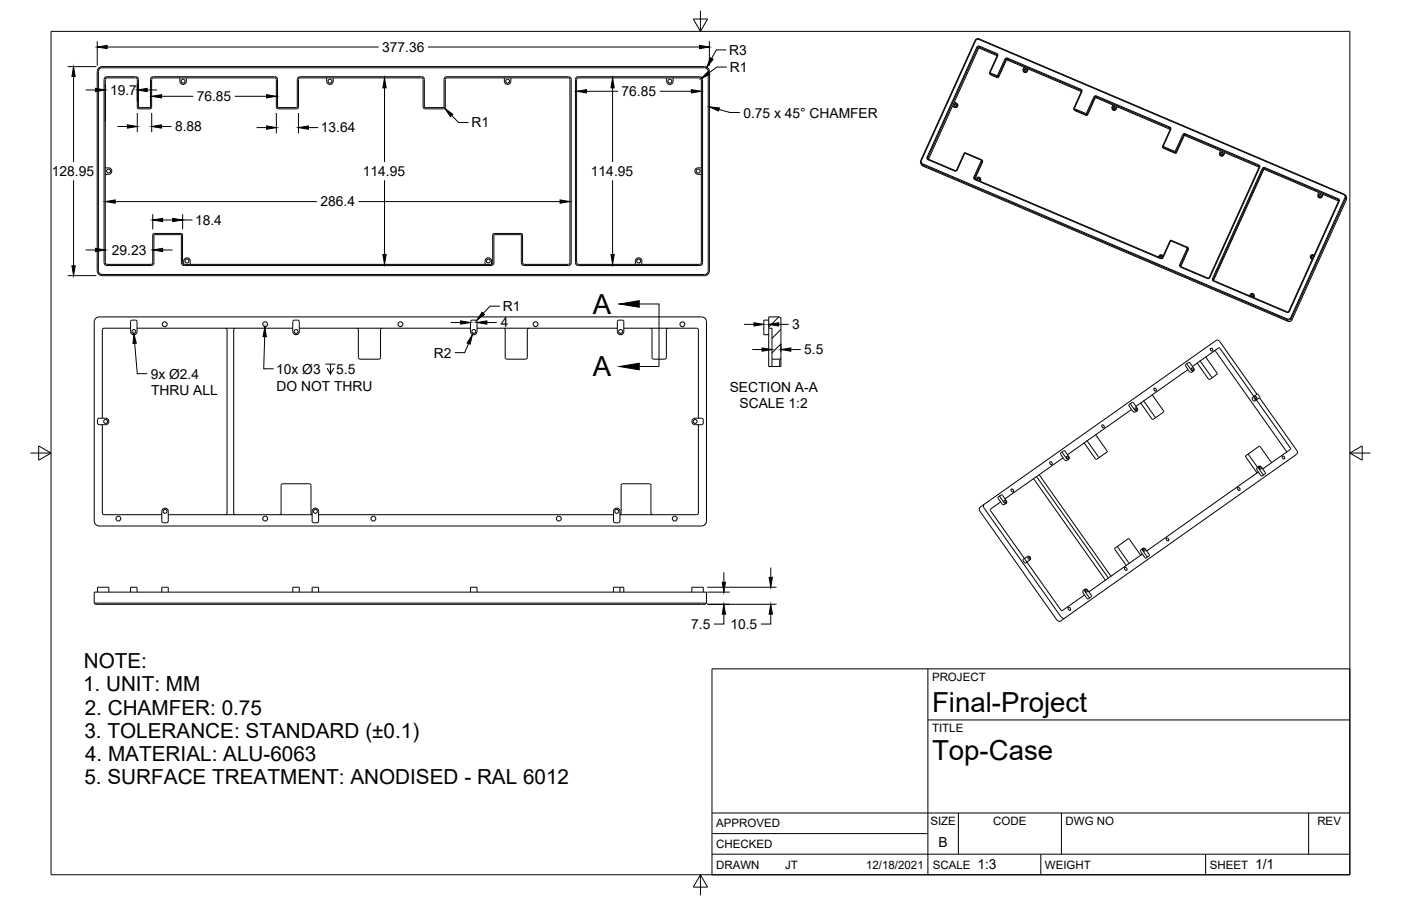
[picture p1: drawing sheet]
<svg xmlns="http://www.w3.org/2000/svg" width="432mm" height="279mm" viewBox="0 0 432 279" stroke-linecap="round" stroke-linejoin="round" font-family="sans-serif">
<!-- layer: Visible Narrow -->
<g fill="none" stroke="#000" stroke-width=".31">
<path d="M300.5 12.5l.2 .1M301.1 14.5l.4 .6M301.8 12l-.1 .2M301.9 14.2l.1 .7M307.2 16.5l.1 .6M307.3 17.2l.2 .1M309.7 18.2l.4 .4M310.5 17.9l.1 .6M294.2 32.9l.1 .2M305 22.3l.2 .1M305.2 22.5l.1 .6M307.3 23.4l.1 .5"/>
<path d="M307.4 23.3l.4 .5M316.5 21.8l.1 .2M330.9 33.4h.2M331.2 33.5v.6M333.2 27.5v.6M333.2 28.3h.3M334.7 35l.1 .6M334.8 35l.4 .4M337.1 29.9l.4 .4M337.9 29.6l.1 .5M343.9 33.5l.1 .2M360.6 39.2v.6"/>
<path d="M360.7 39.9l.1 .1M283.8 49.5l.2 .1M284.4 50.5l.1 .7M285.7 48.5l.5 .6M286.1 49.1l-.1 .2M294.4 52.6l-.2 .2M294.8 52.4l.2 .1M297.1 47.3h.2M297.6 47.1l-.2 .2M300.1 54.7l.4 .4M300.5 55.2l-.1 .2M302.2 55.5v.2"/>
<path d="M302.5 49.5l.4 .5M302.5 49.2l-.1 .2M358.3 45l.2 .1M358.6 45.2v.6M362.1 46.7l.1 .6M362.2 46.7l.4 .4M364.5 41.5l.4 .5M365.3 41.2l.1 .6M377.1 47.6l.1 .2M388 50.9v.5M388 51.6h.3M389 52l.4 .4"/>
<path d="M389.8 51.7l.1 .5M414.3 59.9l-.2 .1M357.8 79.6l-.1 .2M358.3 79.4l.2 .1M360.6 74.3h.2M361 74.1l-.1 .2M365.9 76.5l.4 .5M366 76.2l-.1 .2M404.2 79.8l.1 .2M407.4 60.5l.1 .2M412.5 61.3l.1 .7M412.6 62l.2 .1"/>
<path d="M414.5 61l.5 .6M363.6 81.6l.4 .5M364 82.2l-.1 .2M372.2 85.7l-.1 .2M372.7 85.6h.2M373.7 85.9l.4 .5M374.1 86.5l-.1 .2M386.4 91.4l.1 .2M396.7 96.2l-.1 .2M396.8 98.4l.1 .7M397.2 96l.2 .1M397.8 98l.4 .6"/>
</g>
<!-- layer: Visible -->
<g fill="none" stroke="#000" stroke-width=".31">
<path d="M300.7 12.6l-16.7 37M301.1 14.5l-15.4 34M301.1 14.5l.8-.3 5.6 2.5v.5l-2.3 5.3M301.5 15.1l-7.4 16.4M301.7 12.2l112.4 47.8 .4 .4v.6M301.7 12.2h-.6l-.4 .4M301.8 12l112.5 47.9M301.8 12a1.02 1.02 0 0 0-1.3 .5l-16.7 37M302 14.9l-.5 .2M302 14.9l5.3 2.3M307.3 17.1h.1M307.3 17.2l-2.3 5.1 .2 .4"/>
<path d="M307.3 17.2l-.2-.4-5.3-2.3-.5 .2-15.3 33.9 .1 .5M310.3 18.5l5.3 2.2M310.6 18.5l-.5 .1-2.4 5.3h-.3l-2.1-.9-.3-.4M30.3 21.1l1.2-.6h185.7a1.49 1.49 0 0 1 1.5 1.5v61.5a1.52 1.52 0 0 1-1.6 1.5h-185.6a1.52 1.52 0 0 1-1.5-1.5v-61.5zM30.8 21.1l.7-.2h186l.6 .5 .2 .6-.1 61.9-.4 .5-.7 .2h-186l-.5-.4-.3-.7v-61.5zM42.8 33.2h3.4M42.8 33.6h3.4M42.8 33.5l-.5-.4v-8.6l-.2-.4-9.1-.1-.5 .3-.1 56.7M42.8 33.2l-.1-8.7a.84 .84 0 0 0-.9-.8l-8.8-.1a.88 .88 0 0 0-.9 .9v56.5M46.3 33.2l.1-8.7a.88 .88 0 0 1 .9-.9l37.4 .1a.84 .84 0 0 1 .9 .8l.1 8.7M46.3 33.5l.5-.4-.1-8.6 .6-.5h37.4l.5 .5v8.6l.5 .4M55.4 24v1a1.01 1.01 0 0 0 1 1 1.01 1.01 0 0 0 1-1"/>
<path d="M57.4 24v1M85.7 33.2h5.8M85.7 33.6h5.8M92.5 23.7l37.4-.1a.88 .88 0 0 1 .9 .9M92.5 24h37.4l.5 .5M92.5 23.6a.92 .92 0 0 0-.9 .9l-.1 8.7M92.5 24l-.5 .5v8.6l-.5 .4M100.7 24v1a1.01 1.01 0 0 0 1 1 1.01 1.01 0 0 0 1-1v-1M130.4 24.5v8.6M130.4 33.1l.5 .4M130.8 24.5v8.6M130.8 33.1l.1 .1"/>
<path d="M130.9 33.2h5.8M130.9 33.6h5.8M155.4 24v1a1.01 1.01 0 0 0 1.1 1 1.01 1.01 0 0 0 1-1v-1M175.2 23.7l-37.5-.1a.88 .88 0 0 0-.8 .9l-.2 8.7M175.2 24h-37.5l-.5 .5v8.6l-.5 .4M175.2 23.6a.88 .88 0 0 1 .9 .9l-.1 56.5M175.2 24l.5 .5v56.5M177.7 24.5v56.5M177.7 24.5l.5-.5h37.4l.5 .3 .1 56.7M205.5 24v1a1.01 1.01 0 0 0 1 1 1.01 1.01 0 0 0 1-1M207.5 24v1M293.6 32.7l-7.4 16.4"/>
<path d="M294.1 31.5l.6 .2a.66 .66 0 0 1 .4 .9 .66 .66 0 0 1-.9 .3l-.6-.2M294.1 31.5l-.5 1.2M294.9 32.3l-.5-.1-.2 .4M295.1 32v.2M295.2 32.2v.5l-.4 .4-1.3-.3M305.1 22.8l2.5 .8 2.4-5.2 .4-.2 22.7 9.6 .2 .5-2.4 5.2 3.7 1.8 .5-.2 2.3-5.1M305.2 22.5l2.2 .9 2.3-5.2 .8-.3 22.9 9.8 .1 .6-2.4 5.1M315.3 21.9l.1 .2M315.6 20.7l1.2 .5M315.6 20.7l-.3 .6M316.3 21.5l-.4-.1-.3 .4M316.8 21.2l-.3 .6a.65 .65 0 0 1-.8 .4 .65 .65 0 0 1-.4-.9"/>
<path d="M316.8 21.2l16.5 7M316.9 21.3l-.6 1-.5 .1-.4-.4M330.9 33.7l.2 .3M331.1 33.9l.2 .2M331.2 34.1l3.6 1.5 .4-.2M333.2 28.1h.1M337.5 30.3l-2.3 5.1M337.7 30.1l5.3 2.3M337.8 29.8l22.7 9.7M337.8 29.8l-.4 .2M337.9 29.6l22.7 9.6 .3 .7M337.9 29.6l-.8 .3-2.3 5.1-3.6-1.6"/>
<path d="M338 30.1l-.4 .2M342.7 33.5l.1 .2M343 32.4l-.3 .6a.65 .65 0 0 0 .4 .8 .65 .65 0 0 0 .8-.3M343 32.4l1.2 .5M343.7 33.2l-.5-.1-.2 .4M344.2 32.9l16.5 7M344.2 32.9l-.3 .6M344.3 33l-.6 1h-.5l-.4-.3M360.5 39.5l.2 .4M360.6 39.8h.1M360.7 39.9l-2.4 5.1M360.8 40l-2.3 5.1 3.6 1.6"/>
<path d="M32.4 51.8h1.1a1.01 1.01 0 0 1 1 1 1.01 1.01 0 0 1-1 1h-1.1M215.2 51.8h1M215.2 53.8h1M215.2 51.8a1.01 1.01 0 0 0-1 1 1.01 1.01 0 0 0 1 1M283.8 49.5a.99 .99 0 0 0 .5 1.3l112.4 47.8a.98 .98 0 0 0 1.3-.5l16.8-37a.97 .97 0 0 0-.5-1.2M283.8 50.3l.2 .5M284 49.5v.6l.4 .4 112.4 47.9h.6l.4-.4M284 50.7l.5 .5 112.4 47.9a1 1 0 0 0 1.3-.5l16.8-37v-.9M285.7 48.5l.3 .8 8.6 3.5 .4-.3 2.4-5.2 5 2.2-2.3 5.1 .3 .8 57.3 24.4 .8-.3M286.1 49.1l8.3 3.5M286.2 49.1h.1M297.1 47.3l-2.3 5.1-.4 .2"/>
<path d="M297.1 47.3l.5-.2 4.9 2.1 .2 .5M300.5 55.2l57.3 24.4M300.9 55l-.1 .3M300.9 55a.65 .65 0 0 1 .9-.4 .65 .65 0 0 1 .4 .9M301.9 55.2l-.4-.1-.3 .4a.39 .39 0 0 1 .2-.6 .39 .39 0 0 1 .5 .2 .39 .39 0 0 1-.3 .5M302.1 55l.1 .2M302.2 55.5l-.2 .3M302.2 55.2v.7M302.7 49.7l-2.3 5.1 .2 .4M302.7 49.4l.1 .5-2.3 5.3M358.3 45.3l.2 .3M358.3 45l.2 .5 3.5 1.5"/>
<path d="M358.5 45.6l3.7 1.7M362.1 46.7l2.4-5.2 .8-.3 22.7 9.7 .3 .4-15.4 34.3M365.1 41.8l11.1 4.7M365.2 41.5l-.4 .2-2.3 5.1-.5 .2M365.2 41.5l22.7 9.6M365.4 41.8l-.5 .2-2.3 5.1-.4 .2M376.2 46.5l-.3 .6a.65 .65 0 0 0 .3 .8 .65 .65 0 0 0 .9-.3l.3-.6M376.2 46.5l1.2 .5M376.9 47.3l-.5-.1-.2 .4M377.4 47l10.7 4.6M377.5 47.1l-.7 1h-.5l-.4-.5M387.9 51.1l.2 .5"/>
<path d="M388 51.4l.1 .1M388 51.6l-15.3 33.9-.4 .2M389.4 52l.3-.1 22.7 9.7 .2 .2-15.4 34.2-.3 .2-22.8-9.7-.2-.3zM389.6 52.2l16.8 7.2M389.8 51.7l22.7 9.6 .3 .4-15.4 34.4M389.8 51.6l-.7 .3-15.5 34.3 .4 .5 22.6 9.7M389.9 52.2l-.4 .2-15.4 34.1M406.4 59.4l1.2 .5M406.4 59.4l-.2 .6M407.6 59.9l-.2 .6a.65 .65 0 0 1-.9 .3 .65 .65 0 0 1-.3-.8M407.6 59.9l5 2.1M407.8 60l-.3 .7"/>
<path d="M357.2 78.9l-.2 .4M357.2 78.9l.7-.4 .5 .5M357.5 79.4a.39 .39 0 0 1 .1-.6 .39 .39 0 0 1 .6 .3 .39 .39 0 0 1-.4 .5M358.2 79.1l-.5-.1-.2 .4M358.4 78.9v.1M358.5 79.5l2.3-5.2 5.1 2.1-2.3 5.2 .3 .8M361 74.1l5 2.1 .2 .3-2.4 5.3 .2 .4M361 74.1l-.4 .2-2.3 5.1-.5 .2M366.1 76.4l.2 .6-2.3 5.2M403.9 79.5l.4 .4M404.2 79.4l.2-.4 .5 .1a.39 .39 0 0 0-.5-.3 .39 .39 0 0 0-.3 .5 .39 .39 0 0 0 .5 .2M404.3 80h.1"/>
<path d="M404.7 78.6l.3 .1M404.8 78.6a.69 .69 0 0 0-1 .5 .69 .69 0 0 0 .7 .8M406.2 60.5l.7 .6 .6-.4M407.2 60.2l-.5-.1-.2 .4M414.5 61l-16.7 37M414.8 60.3l.2 .4M30.5 97.7h185.7M30.6 97.7a1.49 1.49 0 0 0-1.5 1.5l-.1 61.5a1.54 1.54 0 0 0 1.6 1.5M32.1 81a.88 .88 0 0 0 .9 .9h13.6a.88 .88 0 0 0 .9-.9M32.5 81l.5 .5h13.6l.5-.5M40.5 98.8l1.3-.1 .4 .3v3.2a1.01 1.01 0 0 1-1 1 1.01 1.01 0 0 1-1-1v-3zM47.1 81v-8.5l.5-.5h8.2l.4 .2 .1 8.8"/>
<path d="M47.4 81l.2-8.6h8.3v8.6M55.9 81a.88 .88 0 0 0 .9 .9h94.6a.88 .88 0 0 0 .8-.9M56.3 81l.5 .5h94.6l.4-.5M56.6 81.5v-1a1.01 1.01 0 0 1 1-1 1.01 1.01 0 0 1 1 1v1M90.5 98.8l1.2-.1 .5 .3 .1 3.2a1.02 1.02 0 0 1-1 1 1.02 1.02 0 0 1-1.1-1l.1-3zM145.1 99l.4-.3h1l.5 .3v3.2a1.01 1.01 0 0 1-1 1 1.01 1.01 0 0 1-1-1zM151.5 81.5v-1a1.01 1.01 0 0 0-1-1 1.01 1.01 0 0 0-1 1v1M151.8 81l.1-8.5 .5-.5h8.2l.4 .2 .1 8.8M152.2 81l.2-8.6h8.2l.1 8.6M160.7 81a.88 .88 0 0 0 .9 .9h13.6M161.1 81l.5 .5h13.6M175.7 81l-.5 .5"/>
<path d="M176.1 81a.88 .88 0 0 1-.9 .9M177.4 81v-56.5a.88 .88 0 0 1 .8-.9l37.4 .1a.84 .84 0 0 1 .9 .8v56.5M177.4 81a.88 .88 0 0 0 .8 .9h37.5a.88 .88 0 0 0 .8-.9M177.7 81l.5 .5h37.5l.5-.5M190.3 99l.5-.3h1l.4 .3 .1 3.2a1.01 1.01 0 0 1-1 1 1.01 1.01 0 0 1-1-1zM197.8 80.5v1M197.8 80.5a1.01 1.01 0 0 0-1-1 1.01 1.01 0 0 0-1 1v1M216.2 97.7a1.49 1.49 0 0 1 1.5 1.5v61.5a1.49 1.49 0 0 1-1.5 1.5M236.9 98.7h-1.5v4.5h1.5M236.9 97.7h3.4l.4 .4v14.9h-3.8zM363.9 82.4l8.2 3.5M364 82.2l8.2 3.5"/>
<path d="M372.9 85.6l-.8 .3M385.2 90.9l-.1 .3M385.3 90.9a.65 .65 0 0 1 .8-.4 .65 .65 0 0 1 .4 .9M386.2 91.1l-.4-.1-.2 .4a.39 .39 0 0 1 .1-.6 .39 .39 0 0 1 .5 .2 .39 .39 0 0 1-.3 .5M386.4 91.4l-.1 .3M386.4 90.8l.1 .2M386.5 91l-.1 .8M397.4 96l-.8 .3M31.5 101.7v27.3M40.2 101.2h-8.1l-.5 .5M42.2 101.2h48M69.5 101.2l.5 .5v56.5l-.5 .5"/>
<path d="M72.5 101.2l-.5 .5v56.5l.5 .5M92.2 101.2h52.8M110 101.2l.5 .5M110.4 101.7v8.6M110.5 110.2l.5 .5M111 110.8h5.8M117.8 101.2l-.5 .5v8.6l-.5 .4M147 101.2h43.3M155.2 101.2l.5 .5v8.6l.5 .4M156.2 110.8h5.8M163 101.2l-.5 .5v8.6l-.5 .4M192.3 101.2h22.4l.5 .3v27.5"/>
<path d="M200.5 101.2l.5 .5v8.5l.5 .5M201.4 110.8h3.5M205.4 101.7v8.6M205.4 110.2l-.5 .5M205.9 101.2l-.5 .5M236.9 101.2h1v11.8M237.9 110.8h2.4M240.3 110.8v2.2M240.7 110.4l-.4 .4M355.7 119.7l.6 .3v.6l-.6-.2zM365.4 112.5v.4l.8 1.1M366 112.1l.6-.3 1.3 1.7"/>
<path d="M366 112.1l-.6 .4M366 112.1v.4l1.4 1.8h.5l.2-.2-.2-.6M366.2 114l.6 .7 .5 .1M366.2 114l-16.1 11.3M367.9 114.4l-.6 .4M368.8 112.1l.4 .1M369.2 112.2l3.3 4.7 .3 .1M369.7 111.4l.3 .1 3.4 4.7 .4 .2M371.8 110.4l3.4 4.8-1.4 1.2M371.8 110v.4M373.1 107.4l.6 .2v.6l-.6-.2zM373.8 116.4l-.9 .6"/>
<path d="M374.3 108.2l.4 .2 21.7 30.7v.4M374.8 105l-72.8 51.4a.9 .9 0 0 0 .1 1.3l23.6 33.4a.94 .94 0 0 0 1.2 .4l1.2-.9M374.8 105a.9 .9 0 0 1 1.2 .4l11.4 16.2M375.6 107.3l-8.1 5.7M375.6 107.3l.4 .1 10.5 14.9M30.5 129h2a1.01 1.01 0 0 1 1 1 1.01 1.01 0 0 1-1 1h-2M30.6 129l-.5 .2-.1 1.3 .6 .5M31.5 131v27.2M215.2 131v27.5l-.5 .2h-23.6M216.2 129h-1.9a1.01 1.01 0 0 0-1 1 1.01 1.01 0 0 0 1 1h1.9M216.2 129l.5 .5v1.2l-.5 .3M327.5 139.3l-.7 .6 1.2 1.8"/>
<path d="M327.5 139.3l.5-.3 .3 .1 1.3 2-.2 .5-.8-.3-1.1-1.6zM334 136.7l.3 .2 3.3 4.6M334.9 136.1l.4 .1 3.2 4.7 .4 .1M337.9 134v.4l3.4 4.8-2.4 1.8M339.7 131.1l.6 .2v.6l-.6-.2zM348.6 124.4l-.7 .6 .8 1.3M348.6 124.4l.6-.3 1.4 2.1-.1 .5h-.3l-.5-.3M348.6 124.4v.4l1.1 1.6M348.7 126.3l1 .8 .8-.4M348.7 126.3l-19.7 13.9M351.4 124.4l.3 .1 3.5 4.8 1.1-.6M352.3 123.8l.4 .1 3.3 4.6 .4 .2"/>
<path d="M355.3 121.6v.4l3.3 4.7v.4M358.6 127.1l-2.3 1.6M384.9 139.9v.4l2.7 3.8M386.7 122.1l-.6 .4a.7 .7 0 0 0 0 .8 .7 .7 0 0 0 .8 .3l.5-.4M386.7 122.1a.7 .7 0 0 0 0 .8 .7 .7 0 0 0 .7 .3M387.2 123.3l10.6 15-.1 .3-8.5 6M387.4 121.6l-.7 .5M387.4 121.6h.3l.5 .7M388.2 122.7l11.4 16.1a.9 .9 0 0 1 0 1.3l-71.5 50.5M388.2 122.7l-.8 .5M388.2 122.2v.4M31.6 158.2l.5 .5h17.8"/>
<path d="M51.9 158.7h44.3M86.6 149.7v8.5M86.7 149.7l.4-.5 8.5 .1 .2 .4 .1 8.5 .3 .5M86.7 158.2l-.5 .5M98.2 158.7h90.9M98.2 157.7a1.01 1.01 0 0 0-1-1 1.01 1.01 0 0 0-1 1l.1 3.3 .4 .2h1l.5-.5v-3M189.4 157a.99 .99 0 0 1 1.1-.2 .99 .99 0 0 1 .6 .9l-.1 3.3-.4 .2-1.3-.1-.2-.4v-3zM191.1 158.7l.3-.5 .1-8.8 .4-.2h8.2l.5 .5v8.5l.5 .5M303.3 155.5a.9 .9 0 0 0 0 1.2l23.7 33.5M308.2 152.9l-.6 .6 .8 1.3M308.4 154.8l-3.2 2.5 10.5 15M308.4 154.8l.7 .8h.5"/>
<path d="M309 152.8l1.2 1.6-.1 .8-.7-.3-1.2-1.6v-.4M309 152.7l-.3-.1-.5 .3M310.1 155.2l-.5 .4M311.7 150.8l.6 .2v.7l-.6-.3zM318.4 147.7l.4 .2 21.7 30.7v.4M319.3 147.1l.4 .1 21.7 30.8v.4M320.5 146.7l21.7 30.7 .4 .1M320.5 146.3v.4M323.6 142.4l.6 .2v.6l-.6-.2zM327.7 141.2l-17.9 12.6M329.4 141.6l-.8 .5-.5-.4M338.9 141l-.9 .6-.4-.1"/>
<path d="M381.5 150.4l.6 .2v.6l-.6-.2zM387.5 145l.3 .6M387.5 144.2v.8M387.8 145.6l.9 1.2 .9-.4M387.8 145.6l-34.4 24.3M388 143.8l-.5 .4M388 143.8l.8 .2 1.2 1.8-.4 .6-.4-.2-1.2-1.6zM392.1 142.5l-.4-.1-3.3-4.6-.4-.2-4.1 3 3.4 5v.4M395.3 140.7l.6 .2v.6l-.6-.2zM30.5 162.2h185.7M51.4 161.2l.5-.5v-3a.99 .99 0 0 0-1-1 .99 .99 0 0 0-1 1v3.3l.5 .2h1M315.9 172.1v.3l.4 .7 .4 .1"/>
<path d="M316.5 173.4l10.6 14.9h.3l6.8-4.8M316.7 173.2l-.6 .4-.4-.1M316.7 171.6l-1.4 1 .4 .9M316.7 171.6a.7 .7 0 0 1 .8 .2 .7 .7 0 0 1 0 .9M317.5 172.7l-.8 .5M344.6 168.4v.4l3.3 4.8-.1 .2M346.7 175l.6 .2v.6l-.6-.2zM347.7 166.2l-4.1 2.9 3.3 5v.4M347.7 166.2h.3l3.4 4.7 .4 .2M352.1 170.9l.9 1.2 .8-.4M352.1 170.9l-16.5 11.6M352.3 169.1l-.7 .6 .5 1.2"/>
<path d="M352.3 169.1l.8 .2 1.2 1.8-.1 .3-.4 .3-.4-.2-1.1-1.6zM359.5 166l.6 .2v.6l-.6-.2zM29 186h188.7M29 186l.4 .4h188l.3-.4M29 186v-3.4h188.7v3.4M30 182.6v-1.5h3.5v1.5M40.2 182.6v-1.5h2v1.5M49.9 182.6v-1.5h2v1.5M90.2 182.6v-1.5h2v1.5M96.2 182.6v-1.5h2v1.5M145 182.6v-1.5h2v1.5M191.1 181.1h1.2v1.5"/>
<path d="M191.1 181.1h-2v1.5M191.1 181.1v1.5M213.2 182.6v-1.5h3.5v1.5M327 190.2a.9 .9 0 0 0 1.2 .4M329.3 187.4l.6 .2v.6l-.6-.2zM334.2 183.5l1.1 1.2 1.1-.7v-.4M334.4 181.7l-.7 .6 .5 1.2M335.2 182l-.5-.4-.3 .1-.1 .5 1.3 2 .4 .1M335.2 182l1.2 1.6"/>
<circle cx="56.4" cy="25" r=".6"/>
<circle cx="101.7" cy="25" r=".6"/>
<circle cx="156.5" cy="25" r=".6"/>
<circle cx="206.5" cy="25" r=".6"/>
<circle cx="294.5" cy="32.3" r=".39"/>
<circle cx="315.9" cy="21.6" r=".39"/>
<circle cx="343.3" cy="33.2" r=".39"/>
<circle cx="33.5" cy="52.8" r=".6"/>
<circle cx="215.2" cy="52.8" r=".6"/>
<circle cx="376.5" cy="47.3" r=".39"/>
<circle cx="406.8" cy="60.2" r=".39"/>
<circle cx="57.6" cy="80.5" r=".6"/>
<circle cx="150.5" cy="80.5" r=".6"/>
<circle cx="196.8" cy="80.5" r=".6"/>
<circle cx="41.2" cy="102.2" r=".6"/>
<circle cx="50.8" cy="100" r=".75"/>
<circle cx="81.7" cy="100" r=".75"/>
<circle cx="91.3" cy="102.2" r=".6"/>
<circle cx="123.4" cy="100" r=".75"/>
<circle cx="146" cy="102.2" r=".6"/>
<circle cx="165.1" cy="100" r=".75"/>
<circle cx="191.3" cy="102.2" r=".6"/>
<circle cx="210.3" cy="100" r=".75"/>
<circle cx="367.6" cy="113.8" r=".35"/>
<circle cx="32.5" cy="130" r=".6"/>
<circle cx="214.3" cy="130" r=".6"/>
<circle cx="350.2" cy="126.1" r=".35"/>
<circle cx="387.1" cy="122.6" r=".35"/>
<circle cx="36.5" cy="159.9" r=".75"/>
<circle cx="50.9" cy="157.7" r=".6"/>
<circle cx="81.7" cy="159.9" r=".75"/>
<circle cx="97.2" cy="157.7" r=".6"/>
<circle cx="115.1" cy="159.9" r=".75"/>
<circle cx="172.2" cy="159.9" r=".75"/>
<circle cx="190.1" cy="157.7" r=".6"/>
<circle cx="208" cy="159.9" r=".75"/>
<circle cx="309.8" cy="154.6" r=".35"/>
<circle cx="329.1" cy="141" r=".35"/>
<circle cx="388.5" cy="144.3" r=".35"/>
<circle cx="317.2" cy="172.1" r=".35"/>
<circle cx="352.7" cy="169.6" r=".35"/>
<circle cx="334.9" cy="182.2" r=".35"/>
</g>
<!-- layer: Border -->
<path d="M15.7 9.7h400.3v260.1h-400.3zM213.7 5.9h4.4l-2.2 3.8zM215.9 3.3v6.4M9.4 139.7h6.3M11.9 137.5l3.8 2.2-3.8 2.2zM416 139.7h6.4M416 139.7l3.8-2.2v4.4zM215.9 269.8l2.2 3.8h-4.4zM215.9 269.8v6.3" fill="none" stroke="#000" stroke-width=".31"/>
<!-- layer: Titleblock -->
<path d="M219.4 206.3h196.6v63.5h-196.6zM286 206.3v63.5M286 222h130M219.4 257.1h66.6M219.4 250.7h196.6M295.4 250.7v12.7M327.1 250.7v12.7M403.3 250.7v12.7M219.4 263.4h196.6M320.8 263.4v6.4M371.6 263.4v6.4" fill="none" stroke="#000" stroke-width=".31"/>
<!-- layer: Dimensions -->
<g fill="none" stroke="#000" stroke-width=".31">
<path d="M30 12.7v7.6M33 14.5h83.7M131.9 14.5h83.7M218.6 12.7v7.6M223.8 15.4h-3l-1.5 2.7M20.9 20.6h8.8M22.7 23.6v26.4M26.4 27.7h3M32.5 26v11.5M36.2 39h3.1M42.3 26v5.3M42.3 34.8v6"/>
<path d="M45.4 27.7h3M46.8 34.8v6M49.8 29.7h9.8M49.8 39h3.1M72.4 29.7h9.7M79.1 39.3h3M85.2 34.8v6.3M92 34.8v6.3M95 39.3h3.1M118.5 27.1v22.9M139.2 35.6l2.1 2.2h3.1M180.8 28.2h9.7"/>
<path d="M188.8 27.1v22.9M203.3 28.2h9.8M224 20.7h-3l-2.5 1.8M22.7 55.6v26.4M118.5 55.6v22.9M188.8 55.6v22.9M26.4 77.1h3M35.5 62.2h62.1M47.1 66.1v4.6M50.1 77.1h3.1M50.1 67.8h3.1M56.3 66.1v4.6"/>
<path d="M56.3 67.8h3M110.5 62.2h62.1M20.9 85h8.8M138.9 99.5h3.1M150.1 99.5h3M154.1 94.4h-3.1l-2.1 2.2M144.4 106l-1.2 2.8h-3M229.3 100h3.1M231.8 107.8h3.1M240 100h3M240.7 106v2.6M243.7 107.8h3.1"/>
<path d="M223.1 176.5v3.1M237.6 175v3.1M218 182.6h6.9M218 186.4h21.3M218 181.1h21.3M223.1 189.4v3h-3.1M237.6 189.4v3h-3.1"/>
</g>
<g fill="#000" stroke="#000" stroke-width=".31">
<path d="M30 14.5l3-.5v1zM215.6 14l3 .5-3 .5zM218.9 17.8l.9 .5-1.9 2.4zM22.7 20.6l.5 3h-1zM29.4 27.2l3.1 .5-3.1 .6zM39.3 38.5l3 .5-3 .5zM42.3 27.7l3.1-.5v1.1zM46.8 29.7l3-.5v1zM46.8 39l3-.5v1zM82.1 29.2l3.1 .5-3.1 .5zM82.1 38.8l3.1 .5-3.1 .6zM92 39.3l3-.5v1.1z"/>
<path d="M118.5 24l.5 3.1h-1zM137.1 33.4l2.5 1.9-.7 .7zM177.7 28.2l3.1-.6v1.1zM188.8 24l.5 3.1h-1zM213.1 27.6l3 .6-3 .5zM218.2 22.1l.6 .8-2.8 1.4zM29.4 76.6l3.1 .5-3.1 .5zM32.5 62.2l3-.5v1zM47.1 77.1l3-.5v1zM47.1 67.8l3-.5v1zM53.2 67.3l3.1 .5-3.1 .5zM118 78.5h1l-.5 3z"/>
<path d="M172.6 61.7l3.1 .5-3.1 .5zM188.3 78.5h1l-.5 3zM22.2 82h1l-.5 3zM142 99l3 .5-3 .5zM148.6 96.3l.7 .7-2.4 1.9zM147 99.5l3.1-.5v1zM232.4 99.5l3 .5-3 .5zM236.9 100l3.1-.5v1zM145.6 103.2l-.7 3-.9-.4zM234.9 107.3l3 .5-3 .5zM240.7 107.8l3-.5v1zM222.6 179.6h1l-.5 3z"/>
<path d="M237 178.1h1.1l-.5 3zM223.1 186.4l.5 3h-1zM237.6 186.4l.5 3h-1.1z"/>
</g>
<!-- layer: Annotations -->
<path d="M218.6 33l3.1 .3-.3 .9zM190.9 93.7l6.1-1v2.1zM41.2 102.8l.8 3-1 .1zM81.7 100.8l.4 3h-1zM190.9 113l6.1-1v2z" fill="#000" stroke="#000" stroke-width=".31"/>
<path d="M221.6 33.8l3.4 .9h3M197 93.7h6.1v19.3h-6.1M41.5 105.9l.8 9.3h3.1M81.6 103.8l-.3 9.9h3M100.3 112.3h3.1M101.9 112.3v3l-1.1-1.8M102.9 113.5l-1 1.8" fill="none" stroke="#000" stroke-width=".31"/>
<!-- layer: Hatching -->
<path d="M240 97.7l-3.1 3.1M240.7 101.6l-2.8 2.7M240.7 106.1l-2.8 2.7" fill="none" stroke="#000" stroke-width=".31"/>
<g font-size="8.5">
<text x="182.7" y="96.8">A</text>
<text x="182.7" y="116.1">A</text>
<text x="287.3" y="219.5">Final-Project</text>
<text x="287.3" y="234.5">Top-Case</text>
</g>
<g font-size="6.4">
<text x="25.8" y="206">NOTE:</text>
<text x="25.6" y="213.2">1. UNIT: MM</text>
<text x="26.1" y="220.3">2. CHAMFER: 0.75</text>
<text x="26" y="227.5">3. TOLERANCE: STANDARD (±0.1)</text>
<text x="26.2" y="234.7">4. MATERIAL: ALU-6063</text>
<text x="26" y="241.9">5. SURFACE TREATMENT: ANODISED - RAL 6012</text>
</g>
<g font-size="4.3">
<text x="117.8" y="16">377.36</text>
<text x="224.8" y="16.9">R3</text>
<text x="225" y="22.2">R1</text>
<text x="33.9" y="29.3">19.7</text>
<text x="191.6" y="29.7">76.85</text>
<text x="60.6" y="31.2">76.85</text>
<text x="54" y="40.5">8.88</text>
<text x="98.9" y="40.8">13.64</text>
<text x="145.3" y="39.3">R1</text>
<text x="229.1" y="36.2">0.75 x 45° CHAMFER</text>
<text x="16" y="54.3">128.95</text>
<text x="111.8" y="54.3">114.95</text>
<text x="182.1" y="54.3">114.95</text>
<text x="98.8" y="63.7">286.4</text>
<text x="60.1" y="69.3">18.4</text>
<text x="34.5" y="78.6">29.23</text>
<text x="155" y="95.9">R1</text>
<text x="154.3" y="101">4</text>
<text x="244.1" y="101.5">3</text>
<text x="133.7" y="110.3">R2</text>
<text x="247.9" y="109.3">5.5</text>
<text x="46.5" y="116.8">9x Ø2.4</text>
<text x="85.1" y="115.3">10x Ø3</text>
<text x="103.7" y="115.3">5.5</text>
<text x="46.5" y="121.9">THRU ALL</text>
<text x="85.3" y="120.5">DO NOT THRU</text>
<text x="224.9" y="120.7">SECTION A-A</text>
<text x="227.9" y="125.9">SCALE 1:2</text>
<text x="213" y="194">7.5</text>
<text x="225.1" y="194">10.5</text>
<text x="289.3" y="261.2">B</text>
<text x="301.2" y="268.1">1:3</text>
<text x="386.8" y="268.1">1/1</text>
</g>
<g font-size="3.5">
<text x="287.3" y="210.1">PROJECT</text>
<text x="287.3" y="225.8">TITLE</text>
<text x="220.7" y="255.2">APPROVED</text>
<text x="286.7" y="254.5">SIZE</text>
<text x="306.1" y="254.5">CODE</text>
<text x="328.4" y="254.5">DWG NO</text>
<text x="406" y="254.5">REV</text>
<text x="220.7" y="261.5">CHECKED</text>
<text x="220.7" y="267.9">DRAWN</text>
<text x="242" y="267.9">JT</text>
<text x="267" y="267.9">12/18/2021</text>
<text x="287.5" y="267.9">SCALE</text>
<text x="322.1" y="267.9">WEIGHT</text>
<text x="372.9" y="267.9">SHEET</text>
</g>
</svg>
